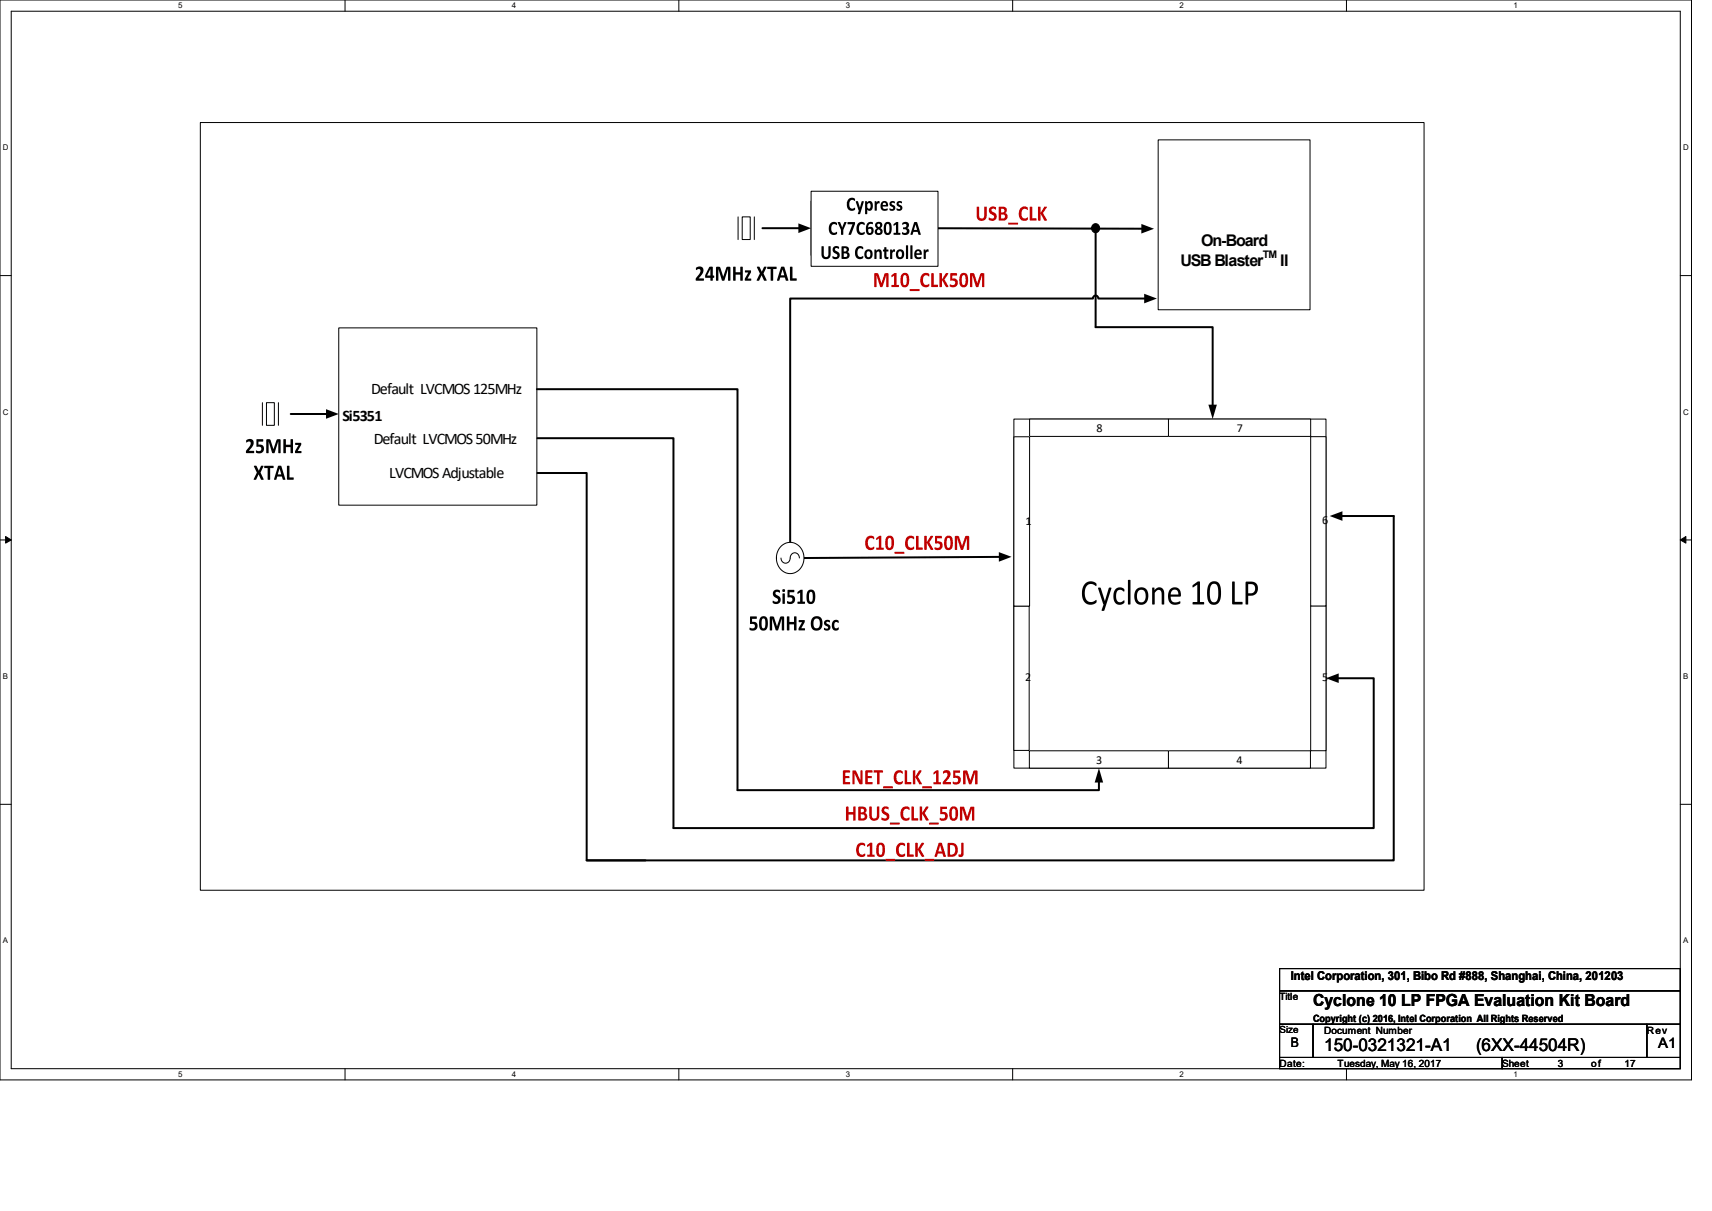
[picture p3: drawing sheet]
<svg xmlns="http://www.w3.org/2000/svg" width="297mm" height="210mm" viewBox="0 0 297 210" stroke-linecap="round" stroke-linejoin="round" font-family="sans-serif">
<path d="M0 0h293.5v187.3h-293.5zM1.9 1.9h289.6v183.4h-289.6z" fill="none" stroke="#000" stroke-width=".17"/>
<g fill="#fff">
<path d="M30.9 .2h.8v1.5h-.8z"/>
<path d="M30.9 185.5h.8v1.6h-.8z"/>
</g>
<path d="M59.9 0v1.9M59.9 185.3v2" fill="none" stroke="#000" stroke-width=".17"/>
<g fill="#fff">
<path d="M88.8 .2h.8v1.5h-.8z"/>
<path d="M88.8 185.5h.8v1.6h-.8z"/>
</g>
<path d="M117.8 0v1.9M117.8 185.3v2" fill="none" stroke="#000" stroke-width=".17"/>
<g fill="#fff">
<path d="M146.7 .2h.8v1.5h-.8z"/>
<path d="M146.7 185.5h.8v1.6h-.8z"/>
</g>
<path d="M175.7 0v1.9M175.7 185.3v2" fill="none" stroke="#000" stroke-width=".17"/>
<g fill="#fff">
<path d="M204.6 .2h.8v1.5h-.8z"/>
<path d="M204.6 185.5h.8v1.6h-.8z"/>
</g>
<path d="M233.6 0v1.9M233.6 185.3v2" fill="none" stroke="#000" stroke-width=".17"/>
<g fill="#fff">
<path d="M262.6 .2h.7v1.5h-.7z"/>
<path d="M262.6 185.5h.7v1.6h-.7z"/>
<path d="M.5 24.8h1v1.6h-1z"/>
<path d="M292 24.8h1v1.6h-1z"/>
<path d="M.5 70.7h1v1.5h-1z"/>
<path d="M292 70.7h1v1.5h-1z"/>
</g>
<path d="M0 47.8h1.9M291.5 47.8h2" fill="none" stroke="#000" stroke-width=".17"/>
<g fill="#fff">
<path d="M.5 116.5h.9v1.6h-.9z"/>
<path d="M292 116.5h.9v1.6h-.9z"/>
</g>
<path d="M0 93.6h1.9M291.5 93.6h2" fill="none" stroke="#000" stroke-width=".17"/>
<path d="M1 93l.9 .6-.9 .6zM291.5 93.6l1-.6v1.2z" fill="#000" stroke="#000" stroke-width=".17"/>
<g fill="#fff">
<path d="M.5 162.4h.9v1.5h-.9z"/>
<path d="M292 162.4h.9v1.5h-.9z"/>
</g>
<path d="M0 139.5h1.9M291.5 139.5h2" fill="none" stroke="#000" stroke-width=".17"/>
<path d="M34.8 21.3h212.3v133.1h-212.3z" fill="#fff"/>
<path d="M34.8 21.3h212.3v133.1h-212.3z" fill="none" stroke="#000" stroke-width=".17"/>
<path d="M200.9 24.3h26.4v29.4h-26.4z" fill-rule="evenodd" fill="#fff"/>
<path d="M200.9 24.3h26.4v29.4h-26.4z" fill="none" stroke="#000" stroke-width=".17"/>
<g fill="#fff">
<path d="M203.7 40.2h20.8v6.8h-20.8z" fill-rule="evenodd"/>
<path d="M140.7 34.9h18.6v9.4h-18.6z" fill-rule="evenodd"/>
</g>
<path d="M140.7 34.9h18.6v9.4h-18.6z" fill="none" stroke="#000" stroke-width=".17"/>
<path d="M175.9 72.7h54.1v60.5h-54.1z" fill-rule="evenodd" fill="#fff"/>
<path d="M175.9 72.7h54.1v60.5h-54.1z" fill="none" stroke="#000" stroke-width=".17"/>
<g fill="#000">
<path d="M188.3 101.1a1.14 1.14 0 0 1 1.9 .3v.2a1.16 1.16 0 0 0-1.4-.2 1.16 1.16 0 0 0-.6 1.3 1.33 1.33 0 0 0 1.1 1.7l.7-.2a.19 .19 0 0 1 .3-.1 .19 .19 0 0 1-.1 .3 1.49 1.49 0 0 1-1.7 .3 1.49 1.49 0 0 1-.8-1.6v-.4a2.21 2.21 0 0 1 .6-1.6zM190.5 101.9l.5 .1 .7 2.2 .7-2.2 .1-.1 .3 .1-1.3 3.9h-.4l.4-1.1zM193.6 102.1a.87 .87 0 0 1 1.5 .3l-.1 .2a.81 .81 0 0 0-1-.2 .81 .81 0 0 0-.4 1 .8 .8 0 0 0 .4 1 .8 .8 0 0 0 1-.3 .56 .56 0 0 1 0 .6 .56 .56 0 0 1-.6 .2 1.25 1.25 0 0 1-1.2-1.7l.1-.6zM195.7 100.6h.4v4.2h-.1h-.3zM197.2 102.2a1.25 1.25 0 0 1 1.5-.2 1.25 1.25 0 0 1 .5 1.5 1.25 1.25 0 0 1-1.4 1.4 1.25 1.25 0 0 1-1-1.7l.2-.7zM197.5 102.5a1.33 1.33 0 0 0 .3 1.9l.2 .1a.84 .84 0 0 0 .8-1.1 .79 .79 0 0 0-.3-1 .79 .79 0 0 0-1 .1zM199.9 101.9h.4v.5a.92 .92 0 0 1 1.2-.5 .92 .92 0 0 1 .5 1.2v1.7h-.2l-.3-.1v-1.6a.6 .6 0 0 0-.3-.8 .6 .6 0 0 0-.8 .4l-.1 .1v2h-.3h-.1zM203 102.2a1.07 1.07 0 0 1 1.5-.1 1.07 1.07 0 0 1 .2 1.4h-1.6a.99 .99 0 0 0 .6 .9 .99 .99 0 0 0 1-.1l.1 .3a1.33 1.33 0 0 1-1.6 .1 1.33 1.33 0 0 1-.6-1.5l.2-.6zM203.4 102.4l-.3 .7h1.3a.66 .66 0 0 0-.2-.7 .66 .66 0 0 0-.8 0z"/>
<path d="M207 101.4l.8-.6 .4 .1v3.5h.6l.1 .4h-2l.1-.4h.7v-3l-.8 .5zM209.9 101.1a1.15 1.15 0 0 1 1.3-.2 1.15 1.15 0 0 1 .6 1.3 2.47 2.47 0 0 1-.7 2.6 1.16 1.16 0 0 1-1.7-1.3l.1-1.5zM210.2 101.4a3.2 3.2 0 0 0 .1 3 .69 .69 0 0 0 .7-.1 .69 .69 0 0 0 .3-.6 2.83 2.83 0 0 0-.3-2.4 .64 .64 0 0 0-.8 .1z"/>
<path d="M213.8 100.9h.4v3.5h1.3v.4h-1.7zM216.1 100.9h.9a1.23 1.23 0 0 1 1.2 1.2 1.23 1.23 0 0 1-1.2 1.2h-.5v1.5h-.4zM216.5 101.3v1.6h.5a.8 .8 0 0 0 .8-.8 .8 .8 0 0 0-.8-.8z"/>
</g>
<path d="M175.9 105.1h2.6v25h-2.6z" fill-rule="evenodd" fill="#fff"/>
<path d="M175.9 105.1h2.6v25h-2.6z" fill="none" stroke="#000" stroke-width=".17"/>
<path d="M227.4 105.1h2.6v25.1h-2.6z" fill-rule="evenodd" fill="#fff"/>
<path d="M227.4 105.1h2.6v25.1h-2.6z" fill="none" stroke="#000" stroke-width=".17"/>
<path d="M227.4 75.7h2.6v29.4h-2.6z" fill-rule="evenodd" fill="#fff"/>
<path d="M227.4 75.7h2.6v29.4h-2.6z" fill="none" stroke="#000" stroke-width=".17"/>
<path d="M178.6 130.2h24.1v3h-24.1z" fill-rule="evenodd" fill="#fff"/>
<path d="M178.6 130.2h24.1v3h-24.1z" fill="none" stroke="#000" stroke-width=".17"/>
<path d="M202.7 130.2h24.6v3h-24.6z" fill-rule="evenodd" fill="#fff"/>
<path d="M202.7 130.2h24.6v3h-24.6z" fill="none" stroke="#000" stroke-width=".17"/>
<path d="M202.7 72.7h24.7v3h-24.7z" fill-rule="evenodd" fill="#fff"/>
<path d="M202.7 72.7h24.7v3h-24.7z" fill="none" stroke="#000" stroke-width=".17"/>
<path d="M178.6 72.7h24.1v3h-24.1z" fill-rule="evenodd" fill="#fff"/>
<path d="M128 37.6v3.9M178.6 72.7h24.1v3h-24.1z" fill="none" stroke="#000" stroke-width=".17"/>
<path d="M132.3 39.6h6.4M159.3 39.6l38.9 .1M173.5 96.6l-34 .2" fill="none" stroke="#000" stroke-width=".35"/>
<path d="M138.5 38.7l2.2 .9-2.2 .8zM198 38.8l2.2 .9-2.2 .8zM173.3 95.8l2.2 .8-2.2 .8z" fill="#000"/>
<path d="M128.8 37.6h1.4v3.9h-1.4z" fill-rule="evenodd" fill="#fff"/>
<path d="M128.8 37.6h1.4v3.9h-1.4zM130.9 37.6v3.9" fill="none" stroke="#000" stroke-width=".17"/>
<g fill="#000">
<path d="M120.8 46.4a.76 .76 0 0 1 1.1 0 .76 .76 0 0 1 0 1.1l-.7 .8h.9v.4h-1.3l-.1-.4 .7-.8a.42 .42 0 0 0 .2-.6 .42 .42 0 0 0-.5-.2 .22 .22 0 0 1-.4 .1 .22 .22 0 0 1 .1-.4zM123 46.3h.7v1.5h.2v.2v.2h-.2v.4l-.1 .1h-.4v-.5l-.9-.1 .1-.5zM123.2 46.7l-.5 1.1h.5z"/>
<path d="M124.3 46.3l.6 .1 .6 1.6 .6-1.7h.6v2.4l-.4-.1v-2l-.7 2.1-.3-.1-.7-2v2l-.4 .1zM127.2 46.3h.4v.9h.8v-.9h.4v2.4l-.4-.1v-1h-.8v1h-.4zM129.3 46.9h1v.4l-.6 1h.6v.4l-1.1-.1v-.3l.6-1-.5-.1zM131.3 46.3h.5l.4 .8 .4-.8h.4l-.5 1.1 .5 1.3h-.4l-.5-1-.4 1h-.4l.5-1.3zM133.1 46.3h1.6v.4h-.6v2l-.4-.1v-1.9l-.6-.1zM135.5 46.3h.6l.6 2.4h-.4l-.1-.6h-.8l-.2 .5h-.4zM135.8 46.7l-.3 1h.6zM137.1 46.3h.4v2h.7v.4l-1.1-.1z"/>
</g>
<g fill="#c00000">
<path d="M175 38.6h1.6v.3l-1.6 .1z"/>
<path d="M169.4 35.9h.5v1.4a.45 .45 0 0 0 .4 .6 .45 .45 0 0 0 .5-.5v-1.5l.1-.1 .3 .1v1.5a.88 .88 0 0 1-.9 .9 .88 .88 0 0 1-.9-.9zM171.8 36a.62 .62 0 0 1 1 .1v.2a.53 .53 0 0 0-.8 .1l.1 .2a.91 .91 0 0 1 .6 1.5 .64 .64 0 0 1-.7 .3 .64 .64 0 0 1-.5-.6l.1-.1a.47 .47 0 0 0 .5 .2 .47 .47 0 0 0 .3-.4 1.12 1.12 0 0 1-.8-1.3zM173.3 35.9l.6-.1a.61 .61 0 0 1 .7 .4 .61 .61 0 0 1-.2 .8 .69 .69 0 0 1 .4 .8 .69 .69 0 0 1-.8 .5l-.7-.1zM173.7 36.2v.6h.2a.32 .32 0 0 0 .3-.3 .32 .32 0 0 0-.3-.3zM173.7 37.2v.7h.3a.35 .35 0 0 0 .4-.4 .35 .35 0 0 0-.5-.3z"/>
<path d="M177.1 36.1a.7 .7 0 0 1 1.2 .1v.2a.64 .64 0 0 0-.8-.1 .64 .64 0 0 0-.3 .8 .64 .64 0 0 0 .3 .7 .64 .64 0 0 0 .8-.1 .49 .49 0 0 1-.1 .6 .49 .49 0 0 1-.6 0 1.36 1.36 0 0 1-.6-2.2zM178.7 35.9h.4v2h.7v.4l-1.1-.1zM180.1 35.9h.4v1l.7-1a.23 .23 0 0 1 .2-.1 .23 .23 0 0 1 .2 .2l-.7 1 .7 1.3-.4-.1-.7-1.2v1.2l-.3 .1z"/>
</g>
<path d="M50.4 71.8h6.3" fill="none" stroke="#000" stroke-width=".35"/>
<g fill="#000">
<path d="M56.6 71l2.2 .8-2.2 .8z"/>
<path d="M189.6 39a.72 .72 0 0 1 1 .1 .72 .72 0 0 1-.1 1 .72 .72 0 0 1-1-.1l-.1-.4z" fill-rule="evenodd"/>
</g>
<path d="M189.6 39a.72 .72 0 0 1 1 .1 .72 .72 0 0 1-.1 1 .72 .72 0 0 1-1-.1l-.1-.4z" fill="none" stroke="#000" stroke-width=".17"/>
<path d="M140.7 33.2h22v13h-22z" fill-rule="evenodd" fill="#fff"/>
<path d="M140.7 33.2h22v13h-22zM45.5 69.8v4" fill="none" stroke="#000" stroke-width=".17"/>
<g fill="#000">
<path d="M147.1 38.5l1.2 .1v.3l-.7 1.8h-.4l.7-1.8h-.8zM148.8 38.8a.62 .62 0 0 1 .7-.4 .62 .62 0 0 1 .5 .6 .63 .63 0 0 0-.8 0 .63 .63 0 0 0-.2 .8 .57 .57 0 0 0 .4 .5 .57 .57 0 0 0 .6-.1 .44 .44 0 0 1-.1 .5 .44 .44 0 0 1-.5 0 1.25 1.25 0 0 1-.6-1.9z"/>
<path d="M147.3 34.5a.61 .61 0 0 1 1 .2v.1a.63 .63 0 0 0-.8 0 .63 .63 0 0 0-.2 .8 .58 .58 0 0 0 .4 .5 .58 .58 0 0 0 .6-.1 .45 .45 0 0 1-.1 .5 .45 .45 0 0 1-.5 .1 1.25 1.25 0 0 1-.4-2.1zM148.5 34.9h.3l.4 1.1 .3-1.1h.4l-.7 2.2h-.4l.2-.6zM150.1 34.9h.3v.2l.2-.2a.59 .59 0 0 1 .7 .1 .59 .59 0 0 1 .1 .7 .6 .6 0 0 1-.2 .7 .6 .6 0 0 1-.7 0v.7h-.4zM150.6 35.3l-.1 .2v.5a.32 .32 0 0 0 .4 .2 .32 .32 0 0 0 .1-.5 .33 .33 0 0 0 0-.3 .33 .33 0 0 0-.3-.2zM151.8 34.9h.2l.1 .2a.27 .27 0 0 1 .2-.3 .27 .27 0 0 1 .3 .3v.2h-.3l-.2 .2v1h-.3zM153 35a.63 .63 0 0 1 .8 0 .63 .63 0 0 1 .2 .8h-.9a.55 .55 0 0 0 .9 .4v.1a.73 .73 0 0 1-1 .2 .73 .73 0 0 1-.2-1zM153.2 35.2l-.1 .3h.6l-.1-.3zM154.5 35l.6-.1 .2 .1-.1 .3a.29 .29 0 0 0-.3-.2 .29 .29 0 0 0-.2 .3 .61 .61 0 0 1 .6 .4 .61 .61 0 0 1-.2 .7l-.5 .1a.24 .24 0 0 1-.3-.2 .24 .24 0 0 1 .1-.3l.1 .1a.26 .26 0 0 0 .3 .1 .26 .26 0 0 0 .1-.3 .26 .26 0 0 0-.3-.2 .5 .5 0 0 1-.1-.8zM155.7 35l.6-.1 .2 .1v.3a.29 .29 0 0 0-.4-.2 .29 .29 0 0 0-.2 .3 .6 .6 0 0 1 .6 .5 .6 .6 0 0 1-.3 .6l-.4 .1a.21 .21 0 0 1-.2-.2 .21 .21 0 0 1 .1-.2h.1a.23 .23 0 0 0 .4 0 .23 .23 0 0 0-.3-.3 .52 .52 0 0 1-.2-.9z"/>
<path d="M150.5 38.7l.4-.2h.5a.19 .19 0 0 1 0 .3 .19 .19 0 0 1-.3 0 .5 .5 0 0 0-.5 .7 .65 .65 0 0 1 .9 0 .65 .65 0 0 1 0 .9 .66 .66 0 0 1-.8 .3 .66 .66 0 0 1-.5-.7v-.7zM150.6 39.8a.37 .37 0 0 0 0 .5 .37 .37 0 0 0 .5 0 .36 .36 0 0 0 .1-.5 .36 .36 0 0 0-.6 0zM151.9 38.7a.62 .62 0 0 1 .9-.2 .62 .62 0 0 1 .1 .9l-.2 .2a.65 .65 0 0 1 .3 .8 .65 .65 0 0 1-.9 .3 .65 .65 0 0 1-.2-.9l.2-.2a.62 .62 0 0 1-.2-.9zM152.2 38.9a.27 .27 0 0 0 .1 .4 .27 .27 0 0 0 .4-.2 .27 .27 0 0 0-.4-.3zM152.1 40.1a.3 .3 0 0 0 .6 0 .3 .3 0 0 0-.6 0zM153.6 38.7l.4-.2a.7 .7 0 0 1 .7 .9 1.06 1.06 0 0 1-.5 1.3l-.2 .1a.7 .7 0 0 1-.7-.9v-.7zM153.9 38.9a1.53 1.53 0 0 0 0 1.5h.1a1.24 1.24 0 0 0 .1-1.5zM155 38.8l.5-.3h.3v1.9h.4v.3h-1.2v-.3h.4v-1.5l-.4 .3zM156.6 38.7a.61 .61 0 0 1 .9-.1 .61 .61 0 0 1-.2 1 .67 .67 0 0 1 .4 .9 .67 .67 0 0 1-1 .2 .24 .24 0 0 1-.2-.2 .24 .24 0 0 1 .1-.2 .4 .4 0 0 0 .5 .1 .4 .4 0 0 0 .2-.5 .4 .4 0 0 0-.6-.1v-.4a.35 .35 0 0 0 .5-.1 .35 .35 0 0 0-.1-.5 .35 .35 0 0 0-.5 .2h-.1z"/>
<path d="M142.5 42.7l.4 .1v1.3a.41 .41 0 0 0 .4 .5 .41 .41 0 0 0 .4-.5v-1.3l.1-.1 .3 .1v1.3a.8 .8 0 0 1-.8 .8 .8 .8 0 0 1-.8-.8zM144.6 42.8a.58 .58 0 0 1 1 .1l-.1 .3a.32 .32 0 0 0-.4-.2 .32 .32 0 0 0-.2 .4 .81 .81 0 0 1 .7 .6 .81 .81 0 0 1-.2 .8 .55 .55 0 0 1-.6 .2 .55 .55 0 0 1-.4-.5v-.1a.43 .43 0 0 0 .5 .2 .43 .43 0 0 0 .3-.4v-.1a.82 .82 0 0 1-.6-1.3zM146 42.7h.6a.55 .55 0 0 1 .6 .3 .55 .55 0 0 1-.2 .7 .63 .63 0 0 1 .4 .8 .63 .63 0 0 1-.8 .4l-.6-.1zM146.4 43v.6h.2a.29 .29 0 0 0 .3-.3 .29 .29 0 0 0-.3-.3zM146.4 43.9v.7h.3a.31 .31 0 0 0 .3-.4 .31 .31 0 0 0-.4-.3zM148.7 42.8a.57 .57 0 0 1 .7-.2 .57 .57 0 0 1 .4 .6h-.1a.58 .58 0 0 0-.7-.1 .58 .58 0 0 0-.2 .7 .59 .59 0 0 0 .2 .7 .59 .59 0 0 0 .7-.1 .45 .45 0 0 1-.1 .5 .45 .45 0 0 1-.5 0 1.27 1.27 0 0 1-.4-2.1zM150.2 43.4a.78 .78 0 0 1 1 0 .78 .78 0 0 1 .1 1 .74 .74 0 0 1-.9 .5 .74 .74 0 0 1-.4-1zM150.5 43.7a.49 .49 0 0 0-.2 .6 .49 .49 0 0 0 .6 .2 .49 .49 0 0 0 .1-.6 .49 .49 0 0 0-.5-.2zM151.7 43.3h.3v.2l.1-.1a.51 .51 0 0 1 .7-.1 .51 .51 0 0 1 .2 .6v1h-.3l-.1-1.1a.26 .26 0 0 0-.3-.2 .26 .26 0 0 0-.2 .2v1.1h-.3zM153.4 42.9h.4v.4h.3v.3h-.3l.1 1a.2 .2 0 0 1 .3 .1 .2 .2 0 0 1-.3 .2 .43 .43 0 0 1-.5-.5v-.8h-.2v-.2l.2-.1zM154.4 43.3h.3v.2a.27 .27 0 0 1 .3-.3 .27 .27 0 0 1 .3 .3v.2l-.3-.1-.2 .3v1h-.3h-.1zM155.7 43.4a.78 .78 0 0 1 1 0 .78 .78 0 0 1 .1 1 .74 .74 0 0 1-.9 .5 .74 .74 0 0 1-.5-1zM155.9 43.7a.49 .49 0 0 0-.1 .6 .49 .49 0 0 0 .6 .2 .49 .49 0 0 0 .1-.6 .49 .49 0 0 0-.6-.2zM157.2 42.6h.3v2.2l-.1 .1h-.2zM157.9 42.6h.4v2.2l-.1 .1h-.3zM158.9 43.4a.63 .63 0 0 1 .8 0 .63 .63 0 0 1 .1 .8h-.8a.51 .51 0 0 0 .8 .3 .28 .28 0 0 1 0 .3 .28 .28 0 0 1-.3 .1 .83 .83 0 0 1-.9-.4 .83 .83 0 0 1 .1-.9zM159.1 43.6l-.1 .3h.6l-.1-.3zM160.2 43.3h.3l.1 .2a.27 .27 0 0 1 .2-.3 .27 .27 0 0 1 .3 .3v.2l-.3-.1-.2 .3v1h-.3h-.1z"/>
<path d="M144 38.8a.62 .62 0 0 1 .7-.4 .62 .62 0 0 1 .5 .5v.1a.63 .63 0 0 0-.8 0 .63 .63 0 0 0-.2 .8 .58 .58 0 0 0 .4 .5 .58 .58 0 0 0 .6-.1 .44 .44 0 0 1-.1 .5 .44 .44 0 0 1-.6 0 1.25 1.25 0 0 1-.5-1.9zM145.3 38.5h.4l.4 1 .4-1h.3l.1 .1a2.79 2.79 0 0 0-.6 2.1h-.4a2.69 2.69 0 0 0-.6-2.1z"/>
<path d="M158.6 38.5h.5l.6 2.2h-.3l-.2-.5h-.7l-.2 .5h-.3zM158.8 38.9l-.2 1h.5z"/>
</g>
<path d="M198.7 51.8h-8.2a.47 .47 0 0 0-.4-.6 .47 .47 0 0 0-.5 .6h-52.5v42.3" fill="none" stroke="#000" stroke-width=".35"/>
<path d="M198.5 50.9l2.2 .9-2.2 .8z" fill="#000"/>
<path d="M46.2 69.8h1.4v4h-1.4z" fill-rule="evenodd" fill="#fff"/>
<path d="M46.2 69.8h1.4v4h-1.4zM48.3 69.8v4" fill="none" stroke="#000" stroke-width=".17"/>
<g fill="#000">
<path d="M42.8 76.3a.75 .75 0 0 1 1 0 .75 .75 0 0 1 0 1.1l-.6 .8h.9v.4h-1.4v-.5l.6-.7a.41 .41 0 0 0 .2-.6 .41 .41 0 0 0-.5-.2 .18 .18 0 0 1-.3 .1 .18 .18 0 0 1 0-.3zM44.5 76.2h1.2l-.1 .4h-.8v.5a.79 .79 0 0 1 .9 1 .79 .79 0 0 1-1.3 .3v-.3a.46 .46 0 0 0 .7 .1 .46 .46 0 0 0 0-.7h-.6z"/>
<path d="M46.2 76.2l.7 .1 .5 1.6 .6-1.6 .2-.1h.4l.1 2.4-.4-.1v-2l-.7 2.1-.4-.1-.6-2v2l-.4 .1zM49.2 76.2h.4v.9h.8v-.9h.4v2.4h-.4v-1.1h-.8v1l-.4 .1zM51.2 76.8l1.1 .1-.1 .3-.6 1h.7v.4h-1.1v-.4l.6-1h-.6z"/>
<path d="M44.1 80.8h.4l.4 .8 .4-.8h.4l-.5 1.2 .5 1.2h-.4l-.4-.9-.5 .9h-.4l.6-1.2zM45.9 80.8h1.6l-.1 .4h-.5l-.1 2-.4-.1v-1.9h-.5zM48.3 80.8h.5l.7 2.4h-.4l-.2-.6h-.8l-.2 .6h-.4zM48.5 81.2l-.3 1.1h.6zM49.8 80.8h.4v2h.7v.4l-1.1-.1z"/>
</g>
<g fill="#c00000">
<path d="M151.7 47.4h.4l.3 .1 .5 1.6 .6-1.7h.6l.1 2.4-.5-.1v-2l-.6 2-.1 .1h-.3l-.6-2.1v2l-.4 .1z"/>
<path d="M157.9 50.1h1.6v.3l-1.6 .1z"/>
<path d="M168.3 47.4h.5l.2 .1 .5 1.6 .6-1.6 .6-.1 .1 2.4-.4-.1v-2l-.7 2-.1 .1h-.3l-.6-2.1v2l-.4 .1z"/>
<path d="M150.4 93.2a.66 .66 0 0 1 .7-.4 .66 .66 0 0 1 .6 .6l-.1 .1a.64 .64 0 0 0-.8-.1 .64 .64 0 0 0-.2 .7 .65 .65 0 0 0 .2 .8 .65 .65 0 0 0 .8-.1 .46 .46 0 0 1 0 .5 .46 .46 0 0 1-.6 .1 1.19 1.19 0 0 1-.8-1.8z"/>
<path d="M155.2 95.7h1.6l.1 .3h-1.6z"/>
<path d="M165.7 93h.6l.6 1.7 .6-1.7h.6v2.3h-.4v-2l-.6 2-.2 .1-.2-.1-.6-2v2h-.4z"/>
<path d="M154.7 47.7l.5-.3h.3v2h.4v.4h-1.2v-.4h.4v-1.6l-.4 .3zM156.6 47.5a.77 .77 0 0 1 .8 0 .77 .77 0 0 1 .3 .8v.5a.78 .78 0 0 1-.7 1 .78 .78 0 0 1-.8-.9l.1-1zM156.8 47.8l-.1 .2v.8a.4 .4 0 0 0 0 .5 .4 .4 0 0 0 .4 .1 1.66 1.66 0 0 0-.1-1.7z"/>
<path d="M159.9 47.6a.7 .7 0 0 1 .7-.3 .7 .7 0 0 1 .6 .4v.2a.65 .65 0 0 0-.8-.1 .65 .65 0 0 0-.3 .8 .64 .64 0 0 0 .3 .7 .64 .64 0 0 0 .8-.1 .45 .45 0 0 1-.1 .5 .45 .45 0 0 1-.5 .1 1.19 1.19 0 0 1-.9-1.7zM161.6 47.4h.4v2h.7v.4l-1.1-.1zM163 47.4h.4v1.1l.7-1.1a.21 .21 0 0 1 .3-.1 .21 .21 0 0 1 0 .3l-.5 .9 .6 1.1a.23 .23 0 0 1-.1 .2 .23 .23 0 0 1-.3-.1l-.7-1.1v1.1h-.4z"/>
<path d="M164.9 47.4h1.1v.4h-.8v.5a.78 .78 0 0 1 .9 1 .78 .78 0 0 1-1.3 .2v-.2a.51 .51 0 0 0 .6 .1 .51 .51 0 0 0 .3-.6l-.2-.1h-.6zM166.7 47.5a.76 .76 0 0 1 .9-.1 .76 .76 0 0 1 .3 .9l.1 .3a.92 .92 0 0 1-1 1.2 1.2 1.2 0 0 1-.6-1.5zM167 47.8a1.75 1.75 0 0 0 .1 1.6h.1a1.49 1.49 0 0 0 .1-1.7z"/>
<path d="M152 93.3l.5-.4 .4 .1v2h.4v.4l-1.3-.1v-.3h.5v-1.6l-.5 .2zM153.9 93.1a.76 .76 0 0 1 .9-.1 .76 .76 0 0 1 .3 .9 1.18 1.18 0 0 1-.6 1.5h-.5a1.68 1.68 0 0 1-.1-2.3zM154.2 93.3a1.67 1.67 0 0 0 .1 1.7h.1a1.51 1.51 0 0 0 0-1.7z"/>
<path d="M157.4 93.2a.66 .66 0 0 1 .7-.4 .66 .66 0 0 1 .5 .6v.1a.65 .65 0 0 0-.8-.1 .65 .65 0 0 0-.3 .7 .65 .65 0 0 0 .3 .8 .65 .65 0 0 0 .8-.1 .45 .45 0 0 1-.1 .5 .45 .45 0 0 1-.5 .1 1.19 1.19 0 0 1-.9-1.8zM158.9 93h.5v2h.6l.1 .4-1.2-.1zM160.4 93h.4v1l.6-1a.22 .22 0 0 1 .3-.1 .22 .22 0 0 1 .1 .3l-.6 .9 .7 1.2h-.4l-.7-1.2v1.2l-.3 .1-.2-.1z"/>
<path d="M162.2 93h1.2v.4h-.8v.5a.81 .81 0 0 1 .9 1 .81 .81 0 0 1-1.3 .4l-.1-.1a.19 .19 0 0 1 .1-.3 .19 .19 0 0 1 .3 .1 .43 .43 0 0 0 .6-.4 .43 .43 0 0 0-.7-.3l-.2-.2zM164.1 93.1a.75 .75 0 0 1 .9-.1 .75 .75 0 0 1 .3 .9v.4a.82 .82 0 0 1-.3 .9 .82 .82 0 0 1-1 0 2.22 2.22 0 0 1 .1-2.1zM164.4 93.3a1.71 1.71 0 0 0 .1 1.7h.1a1.51 1.51 0 0 0 0-1.7z"/>
</g>
<path d="M58.8 56.9h34.3v30.7h-34.3z" fill-rule="evenodd" fill="#fff"/>
<path d="M58.8 56.9h34.3v30.7h-34.3z" fill="none" stroke="#000" stroke-width=".17"/>
<path d="M175.9 75.7h2.7v29.4h-2.7z" fill-rule="evenodd" fill="#fff"/>
<path d="M175.9 75.7h2.7v29.4h-2.7z" fill="none" stroke="#000" stroke-width=".17"/>
<path d="M93.2 76h23.6v67.6h121.5v-26h-6.2" fill="none" stroke="#000" stroke-width=".35"/>
<path d="M230 117.6l2.2-.8v1.6z" fill="#000"/>
<g fill="#c00000">
<path d="M154.4 142.7h1.6l.1 .3h-1.6z"/>
<path d="M161.2 142.7h1.6l.1 .3h-1.7z"/>
<path d="M166.6 139.9l.7 .1 .5 1.6 .6-1.7h.6v2.4h-.4v-2l-.6 1.9-.2 .1h-.2l-.6-2v2h-.4z"/>
<path d="M146.8 139.9h.4v.9h.8v-.9h.4v2.4h-.4v-1h-.8v.9l-.4 .1zM148.9 139.9h.7a.61 .61 0 0 1 .7 .3 .61 .61 0 0 1-.3 .8 .69 .69 0 0 1 .4 .8 .69 .69 0 0 1-.8 .5l-.7-.1zM149.3 140.3v.6h.3a.32 .32 0 0 0 .3-.3 .32 .32 0 0 0-.3-.3zM149.3 141.2v.7h.3a.35 .35 0 0 0 .4-.3 .35 .35 0 0 0-.4-.4zM150.8 139.9h.4v1.5a.46 .46 0 0 0 .5 .5 .46 .46 0 0 0 .4-.5v-1.5h.2h.3v1.5a.88 .88 0 0 1-.9 .9 .88 .88 0 0 1-.9-.9zM153.1 140l.6-.2a.35 .35 0 0 1 .4 .1 .35 .35 0 0 1 0 .5 .35 .35 0 0 0-.5-.2 .35 .35 0 0 0-.1 .5 .91 .91 0 0 1 .7 1.3 .66 .66 0 0 1-.7 .4 .66 .66 0 0 1-.6-.5v-.1a.47 .47 0 0 0 .6 .2 .47 .47 0 0 0 .3-.5l-.2-.1a.81 .81 0 0 1-.5-1.4z"/>
<path d="M156.5 140.2a.7 .7 0 0 1 .7-.4 .7 .7 0 0 1 .6 .5v.1a.68 .68 0 0 0-1.1 .3 .79 .79 0 0 0 .7 1.2l.4-.2a.44 .44 0 0 1-.1 .6 .44 .44 0 0 1-.5 0 1.2 1.2 0 0 1-.9-1.7zM158.1 139.9h.5v2h.7l-.1 .4-1.1-.1zM159.6 139.9h.4v1.1l.6-1.1h.5l-.7 1.1 .7 1.1a.23 .23 0 0 1-.2 .2 .23 .23 0 0 1-.3-.1l-.6-1.1v1.2h-.4z"/>
<path d="M163.1 139.9h1.2v.4h-.8v.5a.81 .81 0 0 1 .9 1 .81 .81 0 0 1-1.3 .4l-.1-.1a.19 .19 0 0 1 .1-.3 .19 .19 0 0 1 .3 .1 .43 .43 0 0 0 .6-.4 .43 .43 0 0 0-.7-.3l-.2-.1zM165 140a.76 .76 0 0 1 .9 0 .76 .76 0 0 1 .3 .8v.3a.92 .92 0 0 1-1 1.2 1.19 1.19 0 0 1-.5-1.5zM165.3 140.3a1.69 1.69 0 0 0 .1 1.6h.1a1.49 1.49 0 0 0 0-1.7z"/>
</g>
<path d="M189.4 39.6h.7v17.1h20.3v13.7M93.1 67.5h34.8v69.5" fill="none" stroke="#000" stroke-width=".35"/>
<path d="M209.6 70.2h1.5l-.7 2.5z" fill="#000"/>
<g fill="#c00000">
<path d="M153.2 136.4h1.7v.3h-1.6z"/>
<path d="M160 136.4h1.6l.1 .3h-1.6z"/>
<path d="M167.1 133.6l.7 .1 .5 1.6 .6-1.6 .6-.1 .1 2.4h-.4v-2l-.7 2h-.1h-.3l-.6-2v2h-.4z"/>
<path d="M146.3 133.6h1.2l-.1 .4h-.7v.6h.6l.1 .1-.1 .3h-.6v.6h.8l-.1 .4-1.2-.1zM147.9 133.6l.6 .1 .8 1.7v-1.7l.3-.1v2.4h-.4l-.1-.1-.8-1.8v1.9h-.4zM150.2 133.6h1.2l-.1 .4h-.8v.6h.7l.1 .1-.1 .3h-.7v.6h.8v.4l-1.2-.1zM151.6 133.6h1.6v.4h-.6l-.1 2h-.3v-2h-.6z"/>
<path d="M155.4 133.8a.67 .67 0 0 1 .7-.3 .67 .67 0 0 1 .5 .5v.2a.7 .7 0 0 0-.9-.1 .7 .7 0 0 0-.2 .9 .64 .64 0 0 0 .4 .6 .64 .64 0 0 0 .7-.1 .48 .48 0 0 1-.1 .5 .48 .48 0 0 1-.6 .1 1.37 1.37 0 0 1-.5-2.3zM156.9 133.6l.5 .1v1.9h.7v.4l-1.2-.1zM158.4 133.6h.4v1.1l.7-1.1h.4l-.7 1.1 .7 1.3h-.4l-.7-1.2v1.2h-.4z"/>
<path d="M162 134l.4-.4h.4v2l.4 .1v.3h-1.2v-.4h.4v-1.5l-.4 .2zM163.6 133.8a.77 .77 0 0 1 1.2 0 .77 .77 0 0 1-.1 1.1l-.6 .7h.8l.1 .4h-1.3a.32 .32 0 0 1 0-.5l.6-.8a.42 .42 0 0 0 0-.7 .42 .42 0 0 0-.7 .2zM165.4 133.6h1.1v.4h-.8v.5a.81 .81 0 0 1 .9 1.1 .81 .81 0 0 1-1.3 .3v-.1a.19 .19 0 0 1 0-.3 .19 .19 0 0 1 .3 .2 .43 .43 0 0 0 .6-.5 .43 .43 0 0 0-.7-.3l-.1-.1z"/>
</g>
<path d="M93.2 82h8.6v67.2h10.2M241.8 89.5v59.7h-140" fill="none" stroke="#000" stroke-width=".35"/>
<g fill="#c00000">
<path d="M148.9 146.4a.68 .68 0 0 1 .6-.3 .68 .68 0 0 1 .6 .4v.2a.7 .7 0 0 0-.9 0 .7 .7 0 0 0-.2 .9 .63 .63 0 0 0 .4 .6 .63 .63 0 0 0 .7-.2 .49 .49 0 0 1-.2 .6 .49 .49 0 0 1-.5 0 1.36 1.36 0 0 1-.5-2.2z"/>
<path d="M153.6 148.9h1.7v.3l-1.6 .1z"/>
<path d="M160.4 148.9h1.6l.1 .3-1.6 .1z"/>
<path d="M150.5 146.5l.5-.3h.3v2h.4v.4h-1.2v-.4h.4v-1.6l-.4 .3zM152.3 146.3a.76 .76 0 0 1 .9-.1 .76 .76 0 0 1 .3 .9v.5a.78 .78 0 0 1-.7 1 .78 .78 0 0 1-.8-.9l.1-.9zM152.6 146.6a1.71 1.71 0 0 0 .1 1.6h.1a1.53 1.53 0 0 0 0-1.7z"/>
<path d="M155.7 146.5a.71 .71 0 0 1 .7-.4 .71 .71 0 0 1 .6 .5v.1a.68 .68 0 0 0-1 .3 .79 .79 0 0 0 .6 1.2l.4-.2a.44 .44 0 0 1-.1 .5 .44 .44 0 0 1-.5 .1 1.2 1.2 0 0 1-.9-1.7zM157.4 146.2h.4v2h.7v.4l-1.1-.1zM158.8 146.2h.4v1.1l.7-1.1h.4l-.6 1.1 .6 1.3h-.4l-.7-1.2v1.1l-.4 .1z"/>
<path d="M162.9 146.2h.5l.7 2.2a.25 .25 0 0 1-.2 .2 .25 .25 0 0 1-.2-.1l-.2-.5h-.8l-.1 .5a.22 .22 0 0 1-.3 .1 .22 .22 0 0 1-.1-.2zM163.1 146.6l-.3 1.1h.6zM164.4 146.2h.7a1.26 1.26 0 0 1 1.1 .9 1.26 1.26 0 0 1-.5 1.3l-.5 .2-.8-.1zM164.8 146.6v1.6a.87 .87 0 0 0 .9-.5 .87 .87 0 0 0-.3-1zM166.8 146.2h.4v1.7a.51 .51 0 0 1-.2 .7 .51 .51 0 0 1-.7-.2 .18 .18 0 0 1 0-.3 .18 .18 0 0 1 .3 .1l.1-.3z"/>
</g>
<g fill="#000">
<path d="M130.1 106.9h1.2l-.1 .4h-.7v.5a.78 .78 0 0 1 .9 1.1 .78 .78 0 0 1-1.4 .2l.1-.3a.51 .51 0 0 0 .6 .1 .51 .51 0 0 0 .2-.6l-.3-.1h-.5zM132 107.1a.76 .76 0 0 1 .9-.1 .76 .76 0 0 1 .3 .8 1.36 1.36 0 0 1-.5 1.5 .77 .77 0 0 1-1-.9v-.8zM132.3 107.3l-.2 1a.4 .4 0 0 0 .1 .5 .4 .4 0 0 0 .4 .1 1.61 1.61 0 0 0-.1-1.6z"/>
<path d="M134.3 102.4a.59 .59 0 0 1 1 .2v.2a.4 .4 0 0 0-.5-.2 .4 .4 0 0 0-.2 .4v.1a.93 .93 0 0 1 .7 1.4 .71 .71 0 0 1-.6 .3 .71 .71 0 0 1-.7-.4l.1-.2a.7 .7 0 0 0 .9-.1l-.1-.2a.91 .91 0 0 1-.6-1.5zM135.8 103h.4l-.1 1.7h-.4zM135.7 102.4a.26 .26 0 0 1 .5 0 .26 .26 0 0 1-.5 0z"/>
<path d="M133.6 107h.7l.5 1.6 .6-1.6 .2-.1 .4 .1v2.3h-.4v-2l-.7 2h-.3l-.6-2v2h-.5zM136.5 106.9h.4l.1 1h.8v-1h.4v2.4h-.4v-1h-.8l-.1 1h-.4zM138.6 107.5l1 .1v.4l-.6 1h.6v.3h-1v-.4l.6-1h-.6zM141 107.1a1.04 1.04 0 0 1 1.3-.1 1.04 1.04 0 0 1 .4 1.2 1.04 1.04 0 0 1-1.2 1.2 1.04 1.04 0 0 1-.8-1.4zM141.3 107.4l-.2 .4a.81 .81 0 0 0 .7 1.2 1 1 0 0 0 0-1.7zM143.1 107.6l.5-.1 .4 .1a.19 .19 0 0 1 0 .3 .19 .19 0 0 1-.3-.1l-.3 .1v.2a.68 .68 0 0 1 .6 .4 .68 .68 0 0 1-.2 .8 .5 .5 0 0 1-.5 .1 .5 .5 0 0 1-.4-.4l.1-.1a.36 .36 0 0 0 .4 .1 .36 .36 0 0 0 .2-.3 .69 .69 0 0 1-.5-1.1zM144.6 107.6a.48 .48 0 0 1 .6-.2 .48 .48 0 0 1 .3 .5v.1a.45 .45 0 0 0-.6-.1 .45 .45 0 0 0-.2 .7 .41 .41 0 0 0 .3 .4 .41 .41 0 0 0 .5-.2 .37 .37 0 0 1-.3 .6 .96 .96 0 0 1-.9-.7 .96 .96 0 0 1 .2-1z"/>
<path d="M136.6 102.3h1.2v.4h-.8v.5a.78 .78 0 0 1 .9 1.1 .78 .78 0 0 1-1.4 .2l.1-.3a.53 .53 0 0 0 .6 .1 .53 .53 0 0 0 .3-.5l-.3-.2h-.6zM138.4 102.6l.5-.3h.3v2h.4v.4h-1.2v-.4h.4v-1.5l-.4 .2zM140.2 102.4a.76 .76 0 0 1 .9 0 .76 .76 0 0 1 .3 .8 1.3 1.3 0 0 1-.5 1.5h-.6a1.85 1.85 0 0 1-.1-2.3zM140.5 102.7a1.65 1.65 0 0 0 .1 1.7h.1a1.13 1.13 0 0 0 .3-1.4l-.2-.3z"/>
</g>
<path d="M135.6 94.7a2.41 2.41 0 0 1 2.8-.2 2.41 2.41 0 0 1 1.1 2.5 2.38 2.38 0 0 1-2.4 2.5 2.38 2.38 0 0 1-2.4-2.5 2.92 2.92 0 0 1 .9-2.3z" fill-rule="evenodd" fill="#fff"/>
<path d="M135.5 96.8a.83 .83 0 0 0 .9 .9 .83 .83 0 0 0 .7-1.1 .8 .8 0 0 1 .9-.7 .8 .8 0 0 1 .7 .9M135.6 94.7a2.41 2.41 0 0 1 2.8-.2 2.41 2.41 0 0 1 1.1 2.5 2.38 2.38 0 0 1-2.4 2.5 2.38 2.38 0 0 1-2.4-2.5 2.92 2.92 0 0 1 .9-2.3zM222 168h69.5v3.8h-69.5zM222 171.8h69.5v5.8h-69.5zM222 177.6h5.8v5.8h-5.8zM227.8 177.6h57.9v5.8h-57.9zM285.7 177.6h5.8v5.8h-5.8zM222 183.4h38.6v1.9h-38.6zM260.6 183.4h30.9v1.9h-30.9z" fill="none" stroke="#000" stroke-width=".17"/>
<path d="M232.7 89.5h9.1M190.7 135.5v1.5h-62.8" fill="none" stroke="#000" stroke-width=".35"/>
<path d="M230.7 89.5l2.2-.8v1.6zM190.7 133.2l.7 2.5h-1.5z" fill="#000"/>
<g font-size="3">
<text x="229.7" y="182.3">150-0321321-A1</text>
<text x="256.1" y="182.3">(6XX-44504R)</text>
</g>
<text font-size="2.9" x="227.8" y="174.5">Cyclone 10 LP FPGA Evaluation Kit Board</text>
<g font-size="2.8">
<text x="204.8" y="46.1">USB Blaster</text>
<text x="208.4" y="42.7">On-Board</text>
<text x="222.1" y="46.1">II</text>
<text x="64.4" y="68.3">Default LVCMOS 125MHz</text>
<text x="59.4" y="73.1">Si5351</text>
<text x="64.9" y="77">Default LVCMOS 50MHz</text>
<text x="67.5" y="82.9">LVCMOS Adjustable</text>
</g>
<text font-size="2.5" x="287.7" y="181.8">A1</text>
<g font-size="2.4">
<text x="144.4" y="40.3">CY7C68013A</text>
<text x="146.6" y="37.4">Cypress</text>
<text x="143.4" y="43.2">USB Controller</text>
</g>
<text font-size="2.3" x="223.9" y="181.6">B</text>
<g font-size="2.1">
<text x="190.2" y="74.9">8</text>
<text x="214.6" y="74.9">7</text>
<text x="177.9" y="91">1</text>
<text x="229.4" y="90.9">6</text>
<text x="177.8" y="118.2">2</text>
<text x="229.4" y="118.2">5</text>
<text x="190.2" y="132.4">3</text>
<text x="214.5" y="132.4">4</text>
<text x="223.9" y="170">Intel Corporation, 301, Bibo Rd #888, Shanghai, China, 201203</text>
</g>
<text font-size="1.8" x="219.1" y="44.8">TM</text>
<g font-size="1.7">
<text x="222" y="173.4">Title</text>
<text x="222" y="179.2">Size</text>
<text x="227.8" y="177.3">Copyright (c) 2016, Intel Corporation All Rights Reserved</text>
<text x="229.7" y="179.2">Document Number</text>
<text x="285.7" y="179.2">Rev</text>
<text x="222" y="185">Date:</text>
<text x="232.1" y="185">Tuesday, May 16, 2017</text>
<text x="260.6" y="185">Sheet</text>
<text x="270.2" y="185">3</text>
<text x="276.1" y="185">of</text>
<text x="281.8" y="185">17</text>
</g>
<g font-size="1.4">
<text x="30.9" y="1.4">5</text>
<text x="88.8" y="1.4">4</text>
<text x="146.7" y="1.4">3</text>
<text x="204.6" y="1.4">2</text>
<text x="262.6" y="1.4">1</text>
<text x=".5" y="26.1">D</text>
<text x="292" y="26.1">D</text>
<text x=".5" y="71.9">C</text>
<text x="292" y="71.9">C</text>
<text x=".5" y="117.8">B</text>
<text x="292" y="117.8">B</text>
<text x=".5" y="163.6">A</text>
<text x="292" y="163.6">A</text>
<text x="30.9" y="186.8">5</text>
<text x="88.8" y="186.8">4</text>
<text x="146.7" y="186.8">3</text>
<text x="204.6" y="186.8">2</text>
<text x="262.6" y="186.8">1</text>
</g>
</svg>
